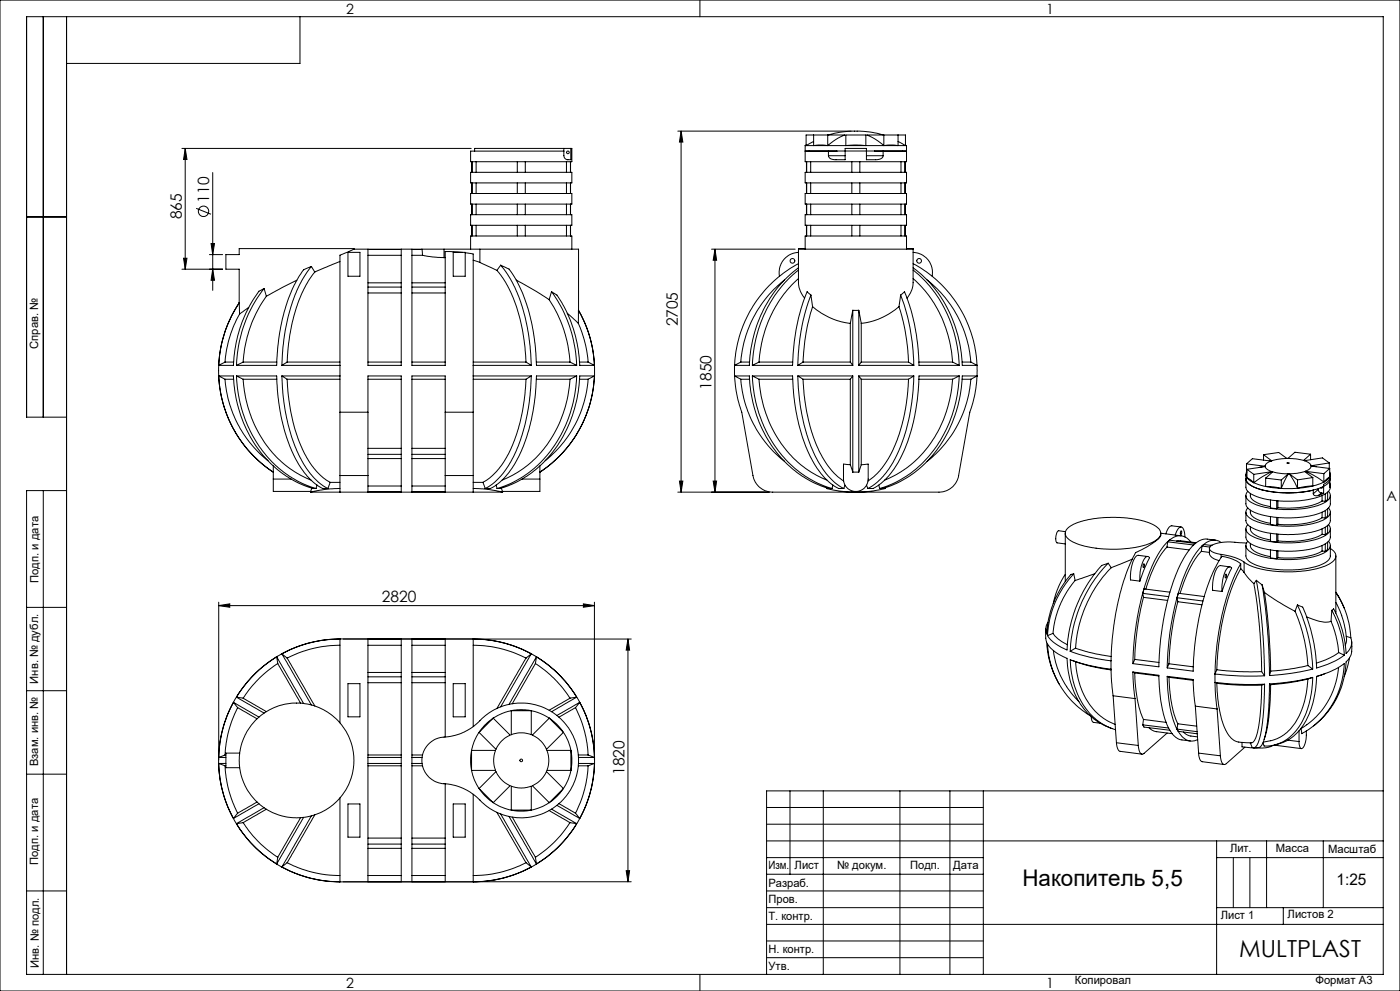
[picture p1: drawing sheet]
<svg xmlns="http://www.w3.org/2000/svg" width="420mm" height="297mm" viewBox="0 0 420 297" stroke-linecap="round" stroke-linejoin="round" font-family="sans-serif">
<g fill="none" stroke="#000" stroke-width=".3">
<path d="M0 0h420v297h-420zM13 5v120M20 5v287M90 5v14h-70M210 0v5M203.3 39.3h52M204.3 39.3l.6 3.3h-1.1zM204.3 39.3v108.2M54.6 44.5h86.8M55.6 44.5l.5 3.3h-1zM55.6 44.5v36.2M63.8 51.7v35.3"/>
<path d="M141.2 51.6h30.4v3.2h-30.4zM141.2 58h30.4v3.2h-30.4zM141.6 48.5v3.1M141.6 54.8v3.2M142.8 48.5v3.1M142.8 54.8v3.2M155.2 48.5v3.1M155.2 54.8v3.2M157.6 48.5v3.1M157.6 54.8v3.2M169.2 44.5v2.2a1.51 1.51 0 0 0 2 1.2v-3.4M169.2 44.5h-26.8v.8"/>
<path d="M169.2 44.5h2M169.9 48.5v3.1M169.9 54.8v3.2M171.1 48.5v3.1M171.1 54.8v3.2M171.2 44.5h.4v4h-30.4v-3.2h28M241.5 45.3h30.5M241.5 43.6h.3M241.5 45.3h7M241.5 43.6v4.9h30.5v-4.9M241.5 51.6h30.5v3.2h-30.5zM241.5 58h30.5v3.2h-30.5z"/>
<path d="M241.8 43.5l-.3 .1M241.8 43.6h2.3M241.8 43.6v-3.1h11.6a17 17 0 0 0-5.1 3.1M241.9 48.5v3.1M241.9 54.8v3.2M242 48.5v3.1M242 54.8v3.2M242.7 45.3h.1M243.2 48.5v3.1M243.2 54.8v3.2M244.1 43.6h4.2M244.1 42.4l-2.3 1.2"/>
<path d="M244.1 43.6l1.6-.1 2.6 .1M244.1 40.5v3.1M248.3 43.6h5.5M248.3 40.5v3.1M248.5 40.5a30 30 0 0 1 16.5 0M248.5 46.7l.2 .4a3.3 3.3 0 0 0 3.1 .8h1.7v-3.4h6.4v3.4a8.5 8.5 0 0 0 4.8-.6l.2-.6M248.5 45.3v1.4M248.5 46.7h5M251.1 45.3h-2.6M253.8 43.6h6M253.8 43.6l2.5-.1 3.5 .1M253.8 43.6v-3.1h6v3.1"/>
<path d="M255.6 48.5v3.1M255.6 54.8v3.2M258 48.5v3.1M258 54.8v3.2M259.8 43.6h5.3M259.9 46.7h5M262.4 45.3h2.5M264.9 45.3h7.1M264.9 45.3v1.4M265.1 43.6h4.3M265.1 43.6a17 17 0 0 0-5-3.1h11.5v3.1M265.1 43.6l1.7-.1 2.6 .1"/>
<path d="M265.1 40.5v3.1M269.4 43.6h2.2M269.4 42.4l2.2 1.2M269.4 40.5v3.1M270.3 48.5v3.1M270.3 54.8v3.2M270.8 45.3h.1M271.5 48.5v3.1M271.5 54.8v3.2M271.6 43.5l.4 .1M271.6 43.6h.4M8 65h12"/>
<path d="M55.1 77.4h1l-.5 3.3zM58.8 62.4l4.5 1.8M62.8 76.3h4M63.3 73h1l-.5 3.3zM93.4 79.9a5.1 5.1 0 0 0-3.8 3.1 55.7 55.7 0 0 0-6.6 26.5h-12.1M93.4 79.9a44.7 44.7 0 0 0-8.4 23.2l-.4 6.4M93.4 79.9l1 1.6M102 78.4l-7.6 3.1M104.4 75.6h3.6v7.2h-3.6zM106.2 74.7v-.2h-34.4v1.8h-4v4.4h4v10.1M110.4 74.7v34.8h10v-34.8M110.4 76.5h10"/>
<path d="M110.4 74.8h10M123.6 74.7v34.8h10v-34.1l5.1 .2M123.6 76.5h3.2M123.6 74.8h3M126.6 74.7h-20.4l-3 1.3a1.24 1.24 0 0 0-1.2 1.7v31.8M126.6 74.7v.1M126.6 74.7h6.6M126.6 74.7h.1M126.6 74.8l.2 1.7M126.8 76.5l3 .5 3.4 .2M133.2 74.7h10.8M133.2 77.2h.4"/>
<path d="M133.2 74.7v2.5M136 75.6h3.6v7.2h-3.6zM139.6 75.7l2.4 .4v33.4M141.2 74.7v-4h30.4v4M141.2 64.3h30.4v3.2h-30.4zM141.6 61.2v3.1M141.6 67.5v3.2M142 78l2 .7M142.8 61.2v3.1M142.8 67.5v3.2M144 78.7l5.1 2.3M144 74.7h29.6v18.3"/>
<path d="M144 74.7v4M150.2 79.5l.6 .3a5.6 5.6 0 0 1 3.6 3.4 55.7 55.7 0 0 1 6.5 26.3h12.1M150.2 79.5a42.8 42.8 0 0 1 8.5 22.2l.7 7.8M150.2 79.5l-1.1 1.5M155.2 61.2v3.1M155.2 67.5v3.2M157.6 61.2v3.1M157.6 67.5v3.2M169.9 61.2v3.1M169.9 67.5v3.2M171.1 61.2v3.1M171.1 67.5v3.2"/>
<path d="M213.5 74.7h25M214.5 74.7l.5 3.3h-1zM214.5 74.7v72.8M239.5 74.7h34.4M239.5 79a36.3 36.3 0 0 0-19.1 30.5M239.5 75.6a6 6 0 0 0-5.6 7.2M241.5 74.7v-4h30.5v4M241.5 64.3h30.5v3.2h-30.5zM241.5 74.5h-2l.1 10.8 .5 2 1.3 2.1M241.9 61.2v3.1M241.9 67.5v3.2M242 61.2v3.1"/>
<path d="M242 67.5v3.2M243.2 61.2v3.1M243.2 67.5v3.2M255.6 61.2v3.1M255.6 67.5v3.2M258 61.2v3.1M258 67.5v3.2M270.3 61.2v3.1M270.3 67.5v3.2M271.5 61.2v3.1M271.5 67.5v3.2M272 74.5h1.9v10.4a7.4 7.4 0 0 1-1.8 4.5"/>
<path d="M273.9 79a36.5 36.5 0 0 1 19.2 30.5M273.9 75.6a6 6 0 0 1 5.7 7.2M54.6 80.7h12.2M63.8 80.7l.5 3.3h-1zM71.8 90.8a36.4 36.4 0 0 0 10.2 50.7 36.6 36.6 0 0 1-16.4-28.8M71.8 90.8a36.1 36.1 0 0 0-6.2 18.7M71.8 90.8h.1M71.8 90.8l.1 3.4M71.9 94.2a34.3 34.3 0 0 0-4.4 14.3M74.6 92.1l-2.7 2.1M79.2 86.5a39.4 39.4 0 0 0-8.3 23M79.2 86.5l-.7 .4a6.3 6.3 0 0 0-2.4 2.6 40 40 0 0 0-6.1 20h-4.4"/>
<path d="M79.2 86.5l.7 2.3M79.9 88.8a37.8 37.8 0 0 0-6.9 19.7M89 84l-9.1 4.8M94.4 81.5a43 43 0 0 0-7.9 22.2l-.4 4.8M110.4 87.8h10M110.4 86h10M110.4 84.8h10M123.6 87.8h10M123.6 86h10M123.6 84.8h10M149.1 81a41 41 0 0 1 8.2 21.3l.5 6.2M154.9 83.9l6 3.4 3.8 2.5"/>
<path d="M164.7 89.8a37.9 37.9 0 0 1 6.3 18.7M165.5 87.4l.4 .3a8.1 8.1 0 0 1 3.3 4.2 40.7 40.7 0 0 1 4.7 17.6h4.4M165.5 87.4a39.8 39.8 0 0 1 7.5 22.1M165.5 87.4l-.8 2.4M170.2 93.9l3.3 3M173.5 96.9a35.3 35.3 0 0 1 2.9 11.6M173.5 93a36.5 36.5 0 0 1 4.8 16.5M173.5 93v3.9M173.5 93h.1M173.6 93a36.4 36.4 0 0 1-11.6 48.5 36.6 36.6 0 0 0 16.3-28.8M235.4 83.9a34.7 34.7 0 0 0-13.1 24.6M239.5 81a37.9 37.9 0 0 0-13.8 28.5"/>
<path d="M239.5 80.3a37.7 37.7 0 0 0-14.7 29.2h-4.4M239.5 83.5a36.2 36.2 0 0 0-11.8 25M243.3 88.4a62.2 62.2 0 0 0-3.9 21.1M243.3 88.4l-1.2-1a61.3 61.3 0 0 0-4.3 22.1h-12.1M243.3 88.4l.5 3.5M243.8 91.9a60.6 60.6 0 0 0-2.9 16.6M243.8 91.9a20.8 20.8 0 0 0 11.3 5M255.1 96.9v11.6M255.8 93h1.8M255.8 93v16.5M255.8 93l-.7 3.9M257.6 93v16.5"/>
<path d="M257.6 93l.8 3.9M258.4 96.9v11.6M269.7 91.9a60.6 60.6 0 0 1 2.9 16.6M269.7 91.9a20.8 20.8 0 0 1-11.3 5M270.2 88.4l1.2-1a60.3 60.3 0 0 1 4.3 22.1h12.1M270.2 88.4a61 61 0 0 1 3.9 21.1M270.2 88.4l-.5 3.5M273.9 80.3a37.8 37.8 0 0 1 14.8 29.2h4.4M273.9 81a37.9 37.9 0 0 1 13.9 28.5M273.9 83.5a36.4 36.4 0 0 1 11.9 25M278.1 83.9a34.7 34.7 0 0 1 13.2 24.6M65.6 112.7h4.4a36.9 36.9 0 0 0 18.7 31.6 12.3 12.3 0 0 0 6.1 2.1"/>
<path d="M65.6 112.7l1.9 1M67.5 108.5h2.6M67.5 113.7h2.6M67.5 113.7a34.3 34.3 0 0 0 12.9 24.4M67.5 108.5l-1.9 1M70.9 112.7a37 37 0 0 0 18.1 31.3l3.5 1.6 2.3 .8M70.9 112.7h12.1a54.5 54.5 0 0 0 7.1 27.2 16.6 16.6 0 0 0 6.9 6.5h1.4M70.9 112.7l2.1 1M73 108.5h10M73 113.7h10M73 113.7a34.7 34.7 0 0 0 17.7 29l2.6 1.2M73 108.5l-2.1 1"/>
<path d="M84.6 112.7a54.5 54.5 0 0 0 7 27.2 18.3 18.3 0 0 0 6.8 6.5M84.6 112.7h17.4M84.6 109.5h17.4M84.6 112.7l1.5 1M86.1 108.5h15.9M86.1 113.7h15.9M86.1 113.7a48.5 48.5 0 0 0 7.5 25.9 17 17 0 0 0 5.5 5M86.1 108.5l-1.5 1M102 109.5v3.2M102 112.7v10.8M110.4 108.5h10M110.4 113.7h10"/>
<path d="M123.6 108.5h10M123.6 113.7h10M142 112.7v10.8M142 109.5v3.2M142 109.5h17.4M142 112.7h17.4M142 108.5h15.8M142 113.7h15.8M157.8 113.7a50.8 50.8 0 0 1-6.9 25.1 17.9 17.9 0 0 1-6 5.8M157.8 108.5l1.6 1M159.4 112.7a54.5 54.5 0 0 1-7.1 27.2 18.3 18.3 0 0 1-6.7 6.5M159.4 112.7l-1.6 1"/>
<path d="M160.9 108.5h10.1M160.9 113.7h10.1M171 113.7a34.7 34.7 0 0 1-17.8 29l-2.5 1.2M171 108.5l2 1M173 112.7h-12.1a54.5 54.5 0 0 1-7 27.2 16.6 16.6 0 0 1-7 6.5h-1.3M173 112.7a37 37 0 0 1-17.5 31l-2.8 1.4-3.6 1.3M173 112.7l-2 1M173.8 108.5h2.6M173.8 113.7h2.6M176.4 113.7a34.3 34.3 0 0 1-12.9 24.4M176.4 108.5l1.9 1M178.3 112.7h-4.4a36.9 36.9 0 0 1-18.6 31.6l-2.9 1.3a5.8 5.8 0 0 1-3.3 .8"/>
<path d="M178.3 112.7l-1.9 1M220.4 109.5v3.2M220.4 112.7h4.4a36.7 36.7 0 0 0 18.6 31.6l2.9 1.3a6 6 0 0 0 3.3 .8M220.4 112.7l.4 4.4 .6 2.9 1.1 3.5 3.4 19a6 6 0 0 0 5.9 5h49.9a6 6 0 0 0 5.9-5l3.3-19 1.6-5.7 .6-5.1M220.4 112.7l1.9 1M222.3 113.7h2.6M222.3 108.5h2.6M222.3 113.7a34.4 34.4 0 0 0 13.1 24.6M222.3 108.5l-1.9 1M225.7 112.7a37 37 0 0 0 17.5 31l3.4 1.7 3 1M225.7 112.7h12.1a54.5 54.5 0 0 0 7 27.2 16.6 16.6 0 0 0 7 6.5h1.4M225.7 112.7l2 1"/>
<path d="M227.7 108.5h10.1M227.7 113.7h10.1M227.7 113.7a34.7 34.7 0 0 0 17.8 29l2.5 1.2M227.7 108.5l-2 1M239.4 109.5h16.4M239.4 112.7v1.4a52.7 52.7 0 0 0 7.3 26.2 17.4 17.4 0 0 0 6.5 6.1M239.4 112.7h16.4M239.4 112.7l1.5 1M240.9 113.7h14.2M240.9 108.5h14.2M240.9 113.7v.7a49.1 49.1 0 0 0 7.2 24.8 17.3 17.3 0 0 0 5 4.9M240.9 108.5l-1.5 1"/>
<path d="M255.1 113.7v25.6M255.1 108.5l.7 1M255.8 112.7v28.8M255.8 112.7l-.7 1M257.6 112.7v28.8M257.6 112.7h16.5M257.6 109.5h16.5M257.6 112.7l.8 1M258.4 108.5h14.2M258.4 113.7h14.2M258.4 113.7v25.6M258.4 108.5l-.8 1"/>
<path d="M272.6 113.7a49.7 49.7 0 0 1-7.2 25.5 17.3 17.3 0 0 1-5 4.9M272.6 108.5l1.5 1M274.1 112.7a52.8 52.8 0 0 1-7.6 28.1 18.1 18.1 0 0 1-6.1 5.6M274.1 112.7l-1.5 1M275.7 108.5h10.1M275.7 113.7h10.1M285.8 113.7a34.5 34.5 0 0 1-18.9 29.6l-1.5 .6M285.8 108.5l2 1M287.8 112.7h-12.1a52.8 52.8 0 0 1-7.6 28.1 15.7 15.7 0 0 1-6.4 5.6h-1.3M287.8 112.7a36.7 36.7 0 0 1-18.6 31.6l-2.9 1.3-2.4 .8M287.8 112.7l-2 1M288.6 113.7h2.7"/>
<path d="M288.6 108.5h2.7M291.3 113.7a34.7 34.7 0 0 1-13.2 24.6M291.3 108.5l1.8 1M293.1 112.7h-4.4a36.9 36.9 0 0 1-18.6 31.6 12.3 12.3 0 0 1-6.2 2.1M293.1 109.5v3.2M293.1 112.7l-1.8 1M20 125h-12v-120h407v287h-407v-145h12M82 139.6v4M102 123.5h8.4M102 123.5v19M110.4 123.5v-10.8h10v34.8h3.2v-34.8h10v10.8M110.4 134.4h10"/>
<path d="M110.4 123.5v19M110.4 136.2h10M110.4 137.4h10M123.6 134.4h10M123.6 136.2h10M123.6 137.4h10M133.6 123.5h8.4M133.6 123.5v19M142 123.5v19M162 139.6v4M255.1 139.3l.7 2.2M255.1 139.3l-2.1-.2v4.5a3.7 3.7 0 0 0 3.8 3.7 3.7 3.7 0 0 0 3.7-3.7v-4.5l-2.1 .2"/>
<path d="M258.4 139.3l-.8 2.2M373.9 139l1.8-1.5 5.6 .7a2.01 2.01 0 0 0-1.7 1.5M373.9 139l5.7 .7M373.9 139v2.5M379.1 136.3l4.5-.7 2.5 1.8-3 .3-1.6 .4M379.1 136.3l2.4 1.8M379.1 136.3v1.6M379.6 139.7l-1.8 .4M380.8 138.1h.7M386 137.4h.4M386.1 138.7l.7 .1zM386.4 137.4l2.2 .1 2.5 .5"/>
<path d="M391.1 138h.6M393.2 136.1l-2.1 1.9M393.2 136.1l-4.7-.6-2.1 1.9M393.2 136.1v1.7M393.3 139.6l1.6 .3M398.8 138.7l-2.1-1.5-5.4 .9a2.56 2.56 0 0 1 2 1.5M398.8 138.7l-5.5 .9M398.8 138.7v1.7M13 147v145M82 143.6v3.7h11.2M82 143.6h5.3M93.2 147.3v.2"/>
<path d="M93.6 146.3l-.4 1M95.1 145.4l-.3 1M99.1 144.6h2.9M99.1 144.6l-.7 1.8M102 142.5v5M102 146.4l-4.8 .3-4 .8M102 142.5h8.4M110.4 142.5v5h-17.2M110.4 147.4h10M110.4 145.7h10M123.6 147.4h10M123.6 145.7h10"/>
<path d="M133.6 142.5v5h17.2M133.6 142.5h8.4M142 144.6h2.9M142 142.5v5M142 146.4l4.8 .3 4 .8M144.9 144.6l.7 1.8M148.8 145.4l.3 1M150.4 146.3l.4 1M150.8 147.3v.2M156.6 143.6h5.4M162 143.6v3.7h-11.2M203.3 147.5h27.5"/>
<path d="M203.8 144.2h1.1l-.6 3.3zM214 144.2h1l-.5 3.3zM247.9 146.2l.1 .2 3.6 .7 4.5 .4 6-.4 3.4-.7v-.2M249.9 145.4l-.3 1M253.5 145.4l-.3 1M255.8 141.5h1.8M260 145.4l.4 1M263.6 145.4l.3 1M319.6 159.8v14.5M319.7 159.3l-2.3-.2-.4 .6-.3 1.5 .1 .9 .3 .6 2.5 .3M320.2 158.4l1.8-1.2 2.4-1 3.8-.8 3.1-.3 6.9 .2 3.7 .6 2.7 .8a4.4 4.4 0 0 1 3.6 3.2 4.3 4.3 0 0 1-3.4 3l-4.4 1.2-5.1 .5-6.1-.2-3.9-.7-2.2-.7a4.4 4.4 0 0 1-3.5-3.3zM354.3 159.1l.2 .5a.35 .35 0 0 1 0 .4 .35 .35 0 0 1-.4 .1z"/>
<path d="M354.3 157.9l-2.8-.3a2.61 2.61 0 0 0-1.8 2.4M373.8 142.2v3.8a4 4 0 0 0 3.2 2.8l3.3 .9 4.7 .5 5.3-.2 5.5-1.1a4.1 4.1 0 0 0 3.3-2.9v-.5M373.8 148.5v2.5a4.2 4.2 0 0 0 3.5 2.9l4.8 1.1 5.3 .2 5.1-.5 3.3-.9a4.1 4.1 0 0 0 3.3-2.8v-2.5M373.8 153.5v2.5a4 4 0 0 0 3.2 2.8l3.3 .9 5.9 .5 5.2-.3 4.4-1a4.1 4.1 0 0 0 3.3-2.9v-2.5M373.8 158.5v2.5a4.2 4.2 0 0 0 3.5 2.9l4.8 1.1 5.6 .2 4.8-.5 3.3-.9a4.1 4.1 0 0 0 3.3-2.8v-2.5M373.9 141.5l-.1 .8 .3 .9M374.1 140.6l5.5-.8a2.76 2.76 0 0 0 2 1.6M374.1 143.2l.6 .6 1.4 .9M374.1 143.2l2 1.5M374.1 141.5h-.2M374.1 140.6l2 1.6M374.1 140.6v2.6"/>
<path d="M374.3 147.2a1.98 1.98 0 0 0 .9 3.3l1.8 .8 2.3 .7 5.7 .7 6.4-.3 4.4-1.1a3.9 3.9 0 0 0 3.3-2.9l-.6-1.2M374.3 152.3a1.96 1.96 0 0 0 .9 3.2l3.2 1.3 3 .6 3.3 .3 6-.2 4.6-1a4.7 4.7 0 0 0 3.8-2.9l-.1-.7-.5-.6M374.3 157.2a1.98 1.98 0 0 0 .9 3.3l1.8 .8 2 .6 6 .8 6.4-.3 4.4-1.1a3.9 3.9 0 0 0 3.3-2.9l-.6-1.2M375.1 147.9v.6a3.5 3.5 0 0 0 2.9 2.5l3.1 .8M375.1 152.9v.6a3.7 3.7 0 0 0 3.1 2.6l2.9 .7M375.1 157.9v.6a3.5 3.5 0 0 0 2.9 2.5l3.1 .8M376.1 144.7l3.6 1.1M376.1 142.2v2.5M379.7 145.8l4.7 .6M379.7 145.8l2.1 .1 2.6 .5M379.7 143.3l4.7 .6M379.7 143.3v2.5"/>
<path d="M381.1 149.9v2.3l1.9 .3M381.1 154.8v2.4l1.9 .2M381.1 159.8v2.4l1.9 .3M381.6 141.4l-2.8 1.4-2.7 1.9M381.6 141.4l-5.5 .8M383 150.1v2.4M383 155.1v2.3M383.4 152.1l-.4 .4M383.4 150.1v2M383.4 155.1v2M383.4 157.1l-.4 .3M384.4 143.9v2.5"/>
<path d="M386.5 142l-2.1 4.4M386.5 142h-1.7l-3-.6-2.1 1.9M386.5 142l-2.1 1.9M386.8 142l2.5-.2 2.1-.5 2.4 1.8M386.8 142l2.5 4.3M386.8 142l2.5 1.8M389.3 146.3l-4.9 .1M389.3 143.8v2.5M391.5 141.2l2.6 1.2 3.1 2.1M391.5 141.2l5.7 .8M393.8 145.7l-4.5 .6M393.8 145.7l-2.3 .1-2.2 .5"/>
<path d="M393.8 143.1l-4.5 .7M393.8 143.1v2.6M394 148l.3 .5 1.3-.1M394 146.9v1.1M394.1 146.9h-.1M395.5 146.7l.2 .7 .7 .3M395.5 146.7l-1.5 1.3M395.5 146.4v.3M396.4 147.7l-.8 .7M396.4 147.7l.7 .1M396.6 150.1l-2.9 1.3-2.8 .6-3.9 .3-3.6-.2M396.6 155.1l-2.6 1.2-3.4 .7-3.2 .3-4-.2"/>
<path d="M396.6 150.1l1 .1M396.6 148.5v1.6M396.6 153.5v1.6M396.6 158.5v1.6M396.6 155.1l1 .2M396.7 145.9l-.2 .4-.3-.1M397.1 147.8l-1.5 .6M397.2 144.5l-3.4 1.2M397.2 142v2.5M397.6 148v2.2M397.6 153v2.3M397.6 158v2.3"/>
<path d="M398.3 147.5v2.1l-.7 .6M398.3 152.5v2.1l-.7 .7M398.3 157.5v2.1l-.7 .7M398.9 141.5l.2 .6-.2 .8M398.9 140.4l-5.6-.7a2.27 2.27 0 0 1-1.8 1.5M398.9 142.9l-.7 .9-1 .7M398.9 142.9l-1.7 1.6M398.9 140.4l-1.7 1.6M398.9 140.4v2.5M399 144.7l.1 .7M399.1 142.2v1.3a3.7 3.7 0 0 1-3.1 2.7l-4.2 1.1-4.4 .4-5-.2-4.9-1a4.5 4.5 0 0 1-3.7-3 3.7 3.7 0 0 0 2.9 2.7l3.8 1 4.4 .5h3.9l5.2-.8M399.1 145.4l-.1 .8v-2.7l-.6 .8-1.3 .9v2.6"/>
<path d="M399.1 145.4l-.1 .1M319.6 172.2a25 25 0 0 0-3.6 8.7M322.1 172h-.4a1.28 1.28 0 0 0-1.2 1.1 29.1 29.1 0 0 0-6.5 16.9 3.7 3.7 0 0 1 .4-3.5M322.1 172a29.3 29.3 0 0 0-7.8 18.5M322.1 172l.4 2M322.5 174a28.2 28.2 0 0 0-6.6 15.8M328.4 171.9l-5.9 2.1M332.5 168.8a4.2 4.2 0 0 0-3.5 2.4 40.3 40.3 0 0 0-8.9 23.6 12.1 12.1 0 0 1-5.8-4.3M332.5 168.8a40.3 40.3 0 0 0-11.4 26.4M332.5 168.8l.9 1.3M333.4 170.1a38.5 38.5 0 0 0-10.7 24.1M339.7 167.5l-6.3 2.6"/>
<path d="M342.8 177.8l.2 1.2M342.8 177.8l7.8 1M343 179l-1.8 9.2-.8 9.4M343 179l7.3 .9M343.1 169h.2v.4a.35 .35 0 0 1 0 .5 .35 .35 0 0 1-.4 .1zM343.5 167.2a.8 .8 0 0 1 1.4-.1l-1.5 3.1-1.5 4 .4-4 .7-2.2zM344.3 166.8l-2.8-.4a3.2 3.2 0 0 0-1.9 3l-.4 2.1v2.3l2.7 .4M350.1 164a31.5 31.5 0 0 0-6.4 12.6M350.1 164l6.7 .8M350.3 162.4l.5-.5 7.8 1M350.3 162.4l-.2 1.6M350.3 162.4l7.8 .9"/>
<path d="M351 177.5l-7.8-1-.4 1.3M352.6 160.4l.2-.8a1.7 1.7 0 0 1 1.8-1.6 4.1 4.1 0 0 1 .9 2.9M353 162.2l1.2-.1 4.6 .6M353.1 179.1l.2 1.2M353.1 179.1l7.8 1M354.4 160.6l-6.2-.8v.6a10.9 10.9 0 0 1-5.1 4l-.8 .4a3.9 3.9 0 0 0-2.8 3.1l-2.5 6.5-1.8 7.1-1.5 10.1-.4 6.4M357.3 162.5a4.1 4.1 0 0 0-6.7-.4 31.1 31.1 0 0 0-7.2 13.8l-.2 .7a87.4 87.4 0 0 0-3.3 22.3M360.4 165.2l-.2 .3a32.8 32.8 0 0 0-6.2 12.4M360.4 165.2l2.4 .4M360.6 163.7l-.2 1.5M360.6 163.7l2.4 .3M361.3 178.8l-7.8-1-.4 1.3"/>
<path d="M362.8 164.4v1.4a3.3 3.3 0 0 0 3 2.2M363.5 163.5l-2.4-.3-.5 .5M363.6 163.4h-.4M364.7 161.9l-2.5-.3a6.8 6.8 0 0 0-5.7 3.6 53.7 53.7 0 0 0-7.6 21.8l-.7 4.5-.5 8.3-7.8-.9M366.3 166.2l4 .8 2.9 1.5M366.3 166.2v.9M366.4 162.6a4.2 4.2 0 0 0-5.8 1.1 34 34 0 0 0-7.3 14.8l-.8 2.9a85.2 85.2 0 0 0-2.3 18.8M367.7 172.1l.2 .4a.36 .36 0 0 1 .1 .4 .36 .36 0 0 1-.4 .2zM368.1 170.3a.81 .81 0 0 1 1.4-.1l-1.6 3.5-1.3 3.6 .3-3.8 .4-1.7zM369 169.9l-2.9-.4a3.7 3.7 0 0 0-2 3.2l-.3 1.9v2.3l2.8 .4M372.2 170.4l-1.7 3.4-1.2 3.1-2.1 7.2-1.5 8.5-.6 8.1M372.2 170.4l1 1.2"/>
<path d="M372.2 169a11.8 11.8 0 0 0-5.6-2.3l-1.7 2.7-1.7 3.7-1.7 4.9-1 3.7-1.8 9.4-.6 6-.1 4.1-7.8-1M372.2 169l-1.6 2.9-1.6 4.1-2.4 8.4-1.6 9.3-.5 8.3M372.2 169v1.4M373.2 171.6l1.2 1.5 1.8 1.8M373.2 168.5v3.1M373.8 163.5v3.1a4 4 0 0 0 3.2 2.8l3.3 .9 4.7 .5 5.3-.2 5.5-1.1a4.1 4.1 0 0 0 3.3-2.9v-3.1M374 162.7l-5.9-.3-3.2 .5a1.98 1.98 0 0 0-2 1.7 4.4 4.4 0 0 0 3.4 1.6M374.3 162.2a1.96 1.96 0 0 0 .9 3.2l3.2 1.4 3 .6 3.3 .3 6.4-.3 4.2-.9a5 5 0 0 0 3.8-2.8l-.1-.8-.5-.7M375.1 162.9v.6a3.7 3.7 0 0 0 3.1 2.6l2.9 .7M376.2 174.9l1 6.9 .7 6.1 .6 13.4M376.9 173.9l1.1 7.6 .7 6.8 .7 14.2M376.9 173.9l1.7 1.4"/>
<path d="M376.9 173.9l-.7 1M378.6 175.3l1.6 13 .7 14.2M378.6 175.3l.7 2.2M379.3 177.5l1.3 11.4 .6 12.3M379.3 177.5l4 2.8 5.2 2.9M381.1 164.8v2.4l1.9 .2M383 160.1v2.4M383 165.1v2.3M383.4 160.1v2M383.4 165.1v2M383.4 162.1l-.4 .4M383.4 167.1l-.4 .3"/>
<path d="M396.6 160.1l-2.1 1-3.2 .8-4.3 .4-3.6-.2M396.6 165.1l-1.8 .9-3.9 1-3.2 .2-4.3-.1M396.6 163.5v1.6M396.6 160.1l1 .2M396.6 165.1l1 .1M397.6 163v2.2M398.3 162.5v2.1l-.7 .6M399.1 164.4a2.26 2.26 0 0 1 1.1 3.5l-.1 .1a17.9 17.9 0 0 1-10.7 3.3l-4.1 .1-5.1-.5-4-.9-3-1.5M400.8 177.5l2.5 4.8M400.8 177.6a26.1 26.1 0 0 1 4.4 13.5M400.8 166.6v17.2M8 182h12"/>
<path d="M65.6 181.5l3.3-.5v1zM65.6 180.5v47.3M65.6 181.5h112.7M83 196.8a36.6 36.6 0 0 0-12.1 12.1M83 196.8l8.1 14M83 196.8l.3 2.1M83.3 198.9l6.9 11.8M83.3 198.9a34 34 0 0 0-10.3 10.3M84.6 196l8.8 15.3M84.6 196l1.5 1.2M86.1 197.2l8.3 14.4M102 191.5a36.4 36.4 0 0 0-36.4 36.4 36.4 36.4 0 0 0 36.4 36.4"/>
<path d="M102 191.5v25.1M102 193.4a34.2 34.2 0 0 0-15.9 3.8M102 191.5a36.9 36.9 0 0 0-17.4 4.5M102 191.5h.1M102 191.5h40M103 191.5h86.4M110.4 191.5v72.8M110.4 193.4h10M120.4 191.5v72.8M123.6 191.5v72.8M123.6 193.4h10M133.6 191.5v29.4"/>
<path d="M142 191.5a36.4 36.4 0 0 1 36.4 36.4 36.4 36.4 0 0 1-36.4 36.4M142 191.5v26.2M142 193.4a34.2 34.2 0 0 1 15.8 3.8M142 191.5a36.9 36.9 0 0 1 17.4 4.5M142 191.5h.1M157.8 197.2l-8.7 15.1M159.4 196l-9.2 15.8M159.4 196l-1.6 1.2M160.6 198.9l-6.9 12M160.6 198.9a34 34 0 0 1 10.4 10.3M160.9 196.8l-8.2 14.3M160.9 196.8a36.6 36.6 0 0 1 12.1 12.1"/>
<path d="M160.9 196.8l-.3 2.1M175 181l3.3 .5-3.3 .5zM178.3 180.5v47.3M188.4 191.5l.5 3.3h-1zM188.4 191.5v72.8M313.7 188.5l.2 3.6a29 29 0 0 0 3.9 12.9M315.9 189.8a10 10 0 0 0 4.3 3.4M315.9 189.8l-1.6 .7M316 195a26 26 0 0 0 7.7 15.3M321.1 195.2l5.8 1.8 6.4 1M321.6 197.9l5 1.6 6.7 1.3M322.7 194.2l5.8 1.7 4.8 .8"/>
<path d="M322.7 198.3a21.5 21.5 0 0 0 8.9 17.3l2.9 1.5M322.7 194.2l-1.6 1M333.3 198v2.6M340.4 197.6l-.5 1.3M340.4 197.6l7.3 .9M350.7 198.9l-.5 1.3M350.7 198.9l7.3 .9M353.3 180.3l-1.7 8.6-.9 10M353.3 180.3l7.3 1M388.5 183.2a48.2 48.2 0 0 1 3.9 16.3M389.2 181.3l.3 .6a49 49 0 0 1 4.3 18.6M389.2 181.3l.8 .3a1.32 1.32 0 0 1 1.3 1.4l1.4 3.9a46.5 46.5 0 0 1 2.3 13.3l2.5-.8a19.7 19.7 0 0 0 5.8-3"/>
<path d="M389.2 181.3l-.7 1.9M392 184.9a10.8 10.8 0 0 0 7.3 1.3M392.4 199.5l-5.6 1.1-5.6 .6M392.4 199.5l1.4 1M399.3 186.2a28.6 28.6 0 0 1 2.3 9.4M399.6 182.9a31.5 31.5 0 0 1 3.7 13.5M399.6 182.9l.5-.4a31.2 31.2 0 0 1 3.7 13.4 4.1 4.1 0 0 0 1.4-4.8M399.6 182.9l-.3 3.3M400.8 180.5a24.7 24.7 0 0 1 3.1 12.1l-.3 .7M401.6 195.6l-3.2 1.8-3.5 1.4M401.6 195.6l1.7 .8M403.9 190.7l1.3 .4"/>
<path d="M404.8 197.2l-.6 2.6-.9 2.9M405.5 192.4l.1 1.9a4.8 4.8 0 0 1-1.8 4.1 25 25 0 0 1-9.7 19.2M8 207h12M70 210.5a36.6 36.6 0 0 0-4.4 16.5M70 210.5l7.7 4.4M70 210.5l1.3 1.6M70.9 208.9l8.3 4.8M70.9 208.9l2.1 .3M71.3 212.1l5.8 3.3M71.3 212.1a33.6 33.6 0 0 0-3.8 14.2M73 209.2l6.9 4.1M104.4 204.9h3.6v9.9h-3.6z"/>
<path d="M110.4 204.6h10M110.4 201.5h10M110.4 202.8h10M123.6 204.6h10M123.6 201.5h10M123.6 202.8h10M136 204.9h3.6v9.9h-3.6zM143.7 219.5l-1.4 2.6-.8 2.8M148 215.2l5 5.1a8.3 8.3 0 0 0-4.2 4.3l-5.1-5.1M148 215.2l-2.5 2.1-1.8 2.2M148 215.2l-4.3 4.3M153.4 213l-2.8 .9-2.6 1.3"/>
<path d="M153.4 213v7.2a8.2 8.2 0 0 1 6 0v-7.2M153.4 213l2.7-.3 3.3 .3M153.4 213h6M159.4 213l2.8 .9 2.6 1.3M164.8 215.2l-5.1 5.1a8.3 8.3 0 0 1 4.2 4.3l5.1-5.1M164.8 215.2l2.5 2.1 1.7 2.2M164.8 215.2l4.2 4.3M169 219.5l1.4 2.6 .9 2.8M171 209.2l-6.3 3.7M172.6 212.1l-4.9 2.8M172.6 212.1a35 35 0 0 1 3.8 14.2M173 208.9l-7.5 4.4"/>
<path d="M173 208.9l-2 .3M173.9 210.5l-6.8 4M173.9 210.5a36.6 36.6 0 0 1 4.4 16.5M173.9 210.5l-1.3 1.6M327.1 214.5a26.5 26.5 0 0 1-12.8-21.5 12.1 12.1 0 0 0 5.8 4.3 23.3 23.3 0 0 0 8.8 18.7l2.2 1.3 2.5 1.1M327.4 214.8v.1a1.63 1.63 0 0 0 .6 1.6l2.1 .2M333.3 200.6l.6 7.9M333.3 200.6l-6.9-1.2-5.3-1.7a23.3 23.3 0 0 0 8.7 18.7l2.3 1.3 2.6 1M333.9 208.5l6.6 .9M333.9 208.5l1 14.1M339.9 201.4l7.8 1a36.3 36.3 0 0 0 3.2 16.5 5.1 5.1 0 0 0 3.7 2.9l2.5 .3M339.9 201.4l.6 8"/>
<path d="M339.9 201.4l.5 .3M340.4 201.7l.2 3.2 .6 4.8 1 4 .8 1.9M340.4 201.7l7.3 .9M340.5 209.4l1 14M342.8 217.2l.4 .7 7.8 1M342.8 217.2l7.8 1M343 215.6l6.8 .9M343 215.6l-.2 1.6M344.7 218.1l.8 .7 1.2 .4 4.9 .7M350.1 219.7l-6.9 6.1a.91 .91 0 0 1-1 .1 .91 .91 0 0 1-.5-1l-.2-1.5M350.2 202.7l7.8 1 .1 3.3 .5 4.6M350.2 202.7a34.1 34.1 0 0 0 3.5 16.8 4.1 4.1 0 0 0 5.6 2.1"/>
<path d="M350.2 202.7l.5 .3M350.7 203l.2 3.7 .6 4.3a21 21 0 0 0 1.8 5.9M350.7 203l7.3 .9M353.1 218.5l.4 .7 5.7 .7M353.1 218.5l6 .8M353.3 216.9l5.7 .7M353.3 216.9l-.2 1.6M355 219.4l1.6 1 2.6 .4M358.6 211.6l6.5 .9M358.6 211.6l1 14.1M364.5 204.5l7.6 .6h7.3M364.5 202v2.5"/>
<path d="M364.5 202l7.6 .6 7.3-.1M364.5 204.5l.6 8M364.5 204.5l.6 .3M365.1 204.8l.4 6.1 .8 3.8a10.4 10.4 0 0 0 4.4 7.4l.6 .2a11.3 11.3 0 0 0 4.6 .1l.9-1.5 .8-3.5 .8-7 .1-5.1M365.1 200.7l6.9 .6h6.5M365.1 204.8l6.9 .5h6.5M365.1 200.7l-.6 1.3M365.1 212.5l1 14M378.5 201.3l.9 1.2M379.4 205.1l-.5 9.9-.5 3.9-.7 3a2.14 2.14 0 0 1-1.9 2.2l-.7-1.5M379.4 205.1l-.9 .2M380.9 205l-.5 9.9-.5 3.9-.7 3.1a2.24 2.24 0 0 1-2.3 2.2h-.8"/>
<path d="M380.9 205l.3 .2M381.2 205.2l-.6 9.9-.6 3.7-.8 2.8M381.2 201.2l-.3 1.3M389.7 219v3.2M390.3 218.3l.2 1.6a24.6 24.6 0 0 0 12.8-21l-.5 .3a24.4 24.4 0 0 1-7.8 3.5 24.8 24.8 0 0 1-6.3 17.4 12.6 12.6 0 0 1-6.4 3.2M391.9 219.1l-.1 2.3-.4 1.6a1.02 1.02 0 0 1-1.3 1.2l-.4-2M392.4 203.5a22.8 22.8 0 0 1-6.5 16.1 12.4 12.4 0 0 1-6.9 2.8M392.4 203.5l-5.6 1.1-5.6 .6M393.8 203a25 25 0 0 1-6 17.1 11.4 11.4 0 0 1-8.6 3.5l-.3-1M393.8 203l-5.6 1.2-7.3 .8M393.8 200.5l-6.1 1.3-6.8 .7M393.8 203l-1.4 .5"/>
<path d="M397.7 201.8l-2.7 1M401.6 200a23.4 23.4 0 0 1-11.4 18.4M8 232h12M65.6 228.8a36.7 36.7 0 0 0 4.4 16.5M65.6 228.8h2.2M65.6 227h2.2M65.6 228.8l1.9 .7M67.5 226.3h.3M67.5 229.5a33.7 33.7 0 0 0 3.8 14.2M67.5 229.5h.3M67.5 226.3l-1.9 .7M71.9 225.7h-4.1v4.4h4.1"/>
<path d="M102 239.1v25.2M110.4 227h10M110.4 228.8h10M110.4 226.3h10M110.4 229.5h10M123.6 227h3M123.6 228.8h3M123.6 226.3h3.2M123.6 229.5h3.2M128.4 223.1a8 8 0 0 1 6.3-2.3 17.8 17.8 0 0 0 10.7-6.1 17.2 17.2 0 0 1 24.3 2.4 17.2 17.2 0 0 1-2.5 24.3 17.2 17.2 0 0 1-24.3-2.6 17.4 17.4 0 0 0-10.9-4.1 7 7 0 0 1-3.6-11.6zM133.6 234.9v29.4M141.5 224.9h7.2a8.2 8.2 0 0 0 0 6h-7.2"/>
<path d="M141.5 230.9l.8 2.8 1.4 2.6M141.5 224.9l-.3 2.3 .3 3.7M141.5 224.9v6M142 238.1v26.2M143.7 236.3l5.1-5.1a8.4 8.4 0 0 0 4.2 4.3l-5 5.1M143.7 236.3l1.8 2.2 2.5 2.1M143.7 236.3l4.3 4.3M169 236.3l-5.1-5.1a8.4 8.4 0 0 1-4.2 4.3l5.1 5.1M169 236.3l-1.7 2.2-2.5 2.1M169 236.3l-4.2 4.3M171.3 230.9l-.9 2.8-1.4 2.6M171.3 224.9h-7.2a8.2 8.2 0 0 1 0 6h7.2"/>
<path d="M171.3 224.9l.3 2.3-.3 3.7M171.3 224.9v6M173.5 226.3h2.9M173.5 229.5h2.9M173.5 227h4.8M173.5 228.8h4.8M176.4 229.5a33.7 33.7 0 0 1-3.8 14.2M176.4 226.3l1.9 .7M178.3 228.8a36.7 36.7 0 0 1-4.4 16.5M178.3 228.8l-1.9 .7M237 237v25M247 237v55"/>
<path d="M270 237v55M285 237v55M295 237v55M334.9 222.6l.1 .2a2.36 2.36 0 0 0 1.1 2.4l6.5 .8M334.9 222.6l6.6 .8M359.6 225.7v.2a2.36 2.36 0 0 0 1.1 2.4l6.5 .8M359.6 225.7l6.5 .8M372.6 222.5v1.3l4.5 .4a8.3 8.3 0 0 0 4.8-.8M373.5 223.9l-5.6 5a.93 .93 0 0 1-1.1 .1 .93 .93 0 0 1-.4-1l-.3-1.5M382.2 223.3l8.2 1.1M386.3 221.8l3.4 .4M415 237h-185v55"/>
<path d="M70.9 246.8a36.6 36.6 0 0 0 12.1 12.1M71.3 243.7l-1.3 1.6M73 246.6a34 34 0 0 0 10.3 10.3M73 246.6l-2.1 .2M77.1 240.3l-5.8 3.4M77.7 240.9l-7.7 4.4M79.2 242.1l-8.3 4.7M79.9 242.5l-6.9 4.1M83.3 256.9l-.3 2M84.6 259.8a36.8 36.8 0 0 0 17.4 4.5M86.1 258.5a34.4 34.4 0 0 0 15.9 3.9M86.1 258.5l-1.5 1.3"/>
<path d="M90.2 245l-6.9 11.9M91.1 245l-8.1 13.9M93.4 244.5l-8.8 15.3M94.4 244.2l-8.3 14.3M104.4 240.9h3.6v10h-3.6zM110.4 251.2h10M110.4 253h10M110.4 254.2h10M123.6 251.2h10M123.6 253h10M123.6 254.2h10M136 240.9h3.6v10h-3.6z"/>
<path d="M148 240.6l2.1 1.2 3.3 1M149.1 243.5l8.7 15M150.2 243.9l9.2 15.9M152.7 244.7l8.2 14.2M153.4 242.8v-7.2a8.2 8.2 0 0 0 6 0v7.2M153.4 242.8l2.3 .3 3.7-.3M153.4 242.8h6M153.7 244.9l6.9 12M157.8 258.5a34.4 34.4 0 0 1-15.8 3.9M157.8 258.5l1.6 1.3M159.4 259.8a36.8 36.8 0 0 1-17.4 4.5M160.6 256.9l.3 2"/>
<path d="M164.7 242.9l6.3 3.7M164.8 240.6l-2.2 1.2-3.2 1M165.5 242.5l7.5 4.3M167.1 241.4l6.8 3.9M167.7 240.8l4.9 2.9M171 246.6a34 34 0 0 1-10.4 10.3M171 246.6l2 .2M172.6 243.7l1.3 1.6M173 246.8a36.6 36.6 0 0 1-12.1 12.1M230 257h65M230 242h65M230 247h65"/>
<path d="M230 252h185M365 252v40M365 257h50M370 257v15M375 257v15M380 252v20M397 252v20M8 267h12M102 264.3h.1M110.4 262.4h10M123.6 262.4h10M142 264.3h.1"/>
<path d="M187.9 260.9h1l-.5 3.4zM189.4 264.3h-87.4M230 262h65M230 267h65M230 272h65M230 277h185M365 272h50M385 272v5M210 292v5M230 282h65M230 287h65"/>
<circle cx="170.4" cy="45.7" r=".39"/>
<circle cx="61.1" cy="63.3" r="1.55"/>
<circle cx="237.7" cy="78.2" r=".71"/>
<circle cx="275.7" cy="78.2" r=".71"/>
<circle cx="89" cy="227.9" r="17.2"/>
<circle cx="156.4" cy="227.9" r=".4"/>
</g>
<g fill="#000">
<path d="M63.8 80.7l.5 3.3h-1zM63.3 73h1l-.5 3.3zM55.1 77.4h1l-.5 3.3zM55.6 44.5l.5 3.3h-1zM214 144.2h1l-.5 3.3zM214.5 74.7l.5 3.3h-1zM203.8 144.2h1.1l-.6 3.3zM204.3 39.3l.6 3.3h-1.1z"/>
<path d="M175 181l3.3 .5-3.3 .5zM65.6 181.5l3.3-.5v1z"/>
<path d="M188.4 191.5l.5 3.3h-1zM187.9 260.9h1l-.5 3.4z"/>
</g>
<text font-size="7.1" x="371.8" y="286.8">MULTPLAST</text>
<text font-size="6.9" x="306.7" y="265.6">Накопитель 5,5</text>
<text font-size="4.8" x="401" y="265.3">1:25</text>
<g font-size="4.7">
<text x="54.6" y="65.7" transform="rotate(-90 54.6 65.7)">865</text>
<text x="62.8" y="60.7" transform="rotate(-90 62.8 60.7)">110</text>
<text x="203.3" y="97.8" transform="rotate(-90 203.3 97.8)">2705</text>
<text x="213.5" y="116.8" transform="rotate(-90 213.5 116.8)">1850</text>
<text x="114.6" y="180.5">2820</text>
<text x="187.4" y="232.2" transform="rotate(-90 187.4 232.2)">1820</text>
</g>
<g font-size="4.2">
<text x="103.8" y="4.2">2</text>
<text x="313.8" y="4.2">1</text>
<text x="415.9" y="150.2">A</text>
<text x="103.8" y="296.2">2</text>
<text x="313.8" y="296.2">1</text>
</g>
<g font-size="3.4">
<text x="11.5" y="104.5" transform="rotate(-90 11.5 104.5)">Справ. №</text>
<text x="11.6" y="174.7" transform="rotate(-90 11.6 174.7)">Подп. и дата</text>
<text x="11.4" y="204.9" transform="rotate(-90 11.4 204.9)">Инв. № дубл.</text>
<text x="11.4" y="229.6" transform="rotate(-90 11.4 229.6)">Взам. инв. №</text>
<text x="369" y="255.5">Лит.</text>
<text x="382.8" y="255.5">Масса</text>
<text x="398.4" y="255.6">Масштаб</text>
<text x="11.4" y="259.2" transform="rotate(-90 11.4 259.2)">Подп. и дата</text>
<text x="230.5" y="260.5">Изм.</text>
<text x="238.4" y="260.4">Лист</text>
<text x="251.1" y="260.4">№ докум.</text>
<text x="273" y="260.4">Подп.</text>
<text x="286" y="260.4">Дата</text>
<text x="230.5" y="265.7">Разраб.</text>
<text x="230.5" y="275.7">Т. контр.</text>
<text x="230.6" y="270.7">Пров.</text>
<text x="366.2" y="275.3">Лист 1</text>
<text x="386.3" y="275.2">Листов 2</text>
<text x="230.6" y="285.7">Н. контр.</text>
<text x="11.6" y="290" transform="rotate(-90 11.6 290)">Инв. № подл.</text>
<text x="230.6" y="290.7">Утв.</text>
<text x="322.5" y="295">Копировал</text>
<text x="394.6" y="295">Формат А3</text>
</g>
</svg>
